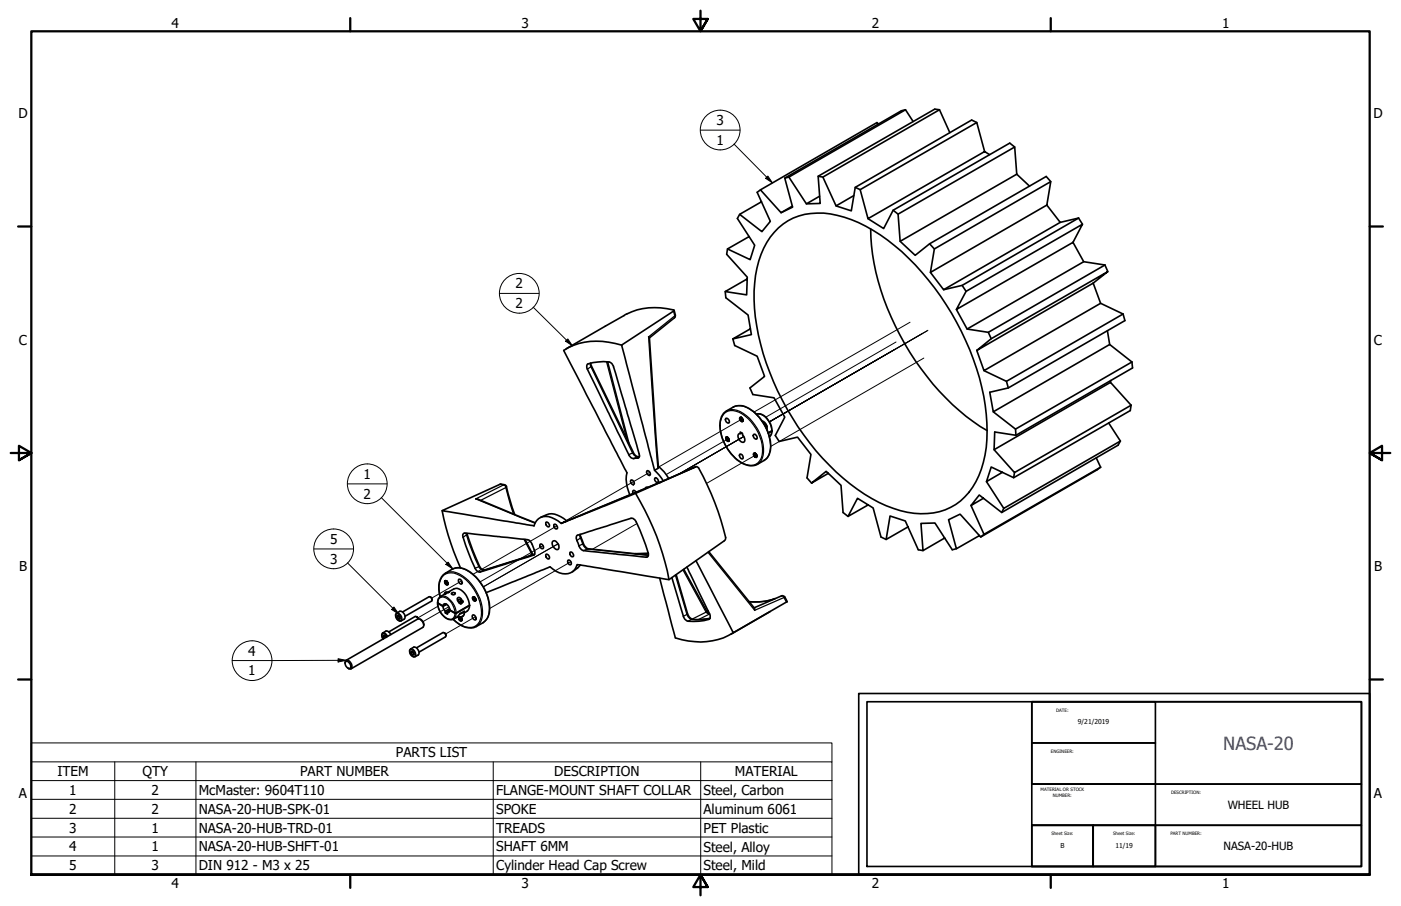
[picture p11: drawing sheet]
<svg xmlns="http://www.w3.org/2000/svg" width="432mm" height="279mm" viewBox="0 0 432 279" stroke-linecap="round" stroke-linejoin="round" font-family="sans-serif">
<!-- layer: Tweak Trail (ANSI) -->
<g fill="none" stroke="#000" stroke-width=".31">
<path d="M280.5 99.4l-48.1 27.7M276.2 105.5l-40.2 23.2M284.7 110.4l-47.1 27.3M285.8 102l-48.7 28.1 38.6-22.3M286 101.9l-48.9 28.2M224.6 135.3l-19.3 11.1M228.9 129.2l-25.8 14.8M229.2 134.6l-20.1 11.7M196 151.8l-.7 .3M200.3 145.7l-25.8 14.8M233.2 140.2l-15.5 8.9M142.3 179.1l-9.3 5.4"/>
<path d="M167.4 168.3l-19.4 11.2M171.6 162.2l-25.8 14.9M176 173.2l-25.1 14.4M196.3 161.5l-13.7 7.9M135 186.9l-6.2 3.7M138.3 187.1l-7.9 4.6M146.6 190.2l-9.2 5.3M149 181l23-13.3z"/>
</g>
<!-- layer: Visible (ANSI) -->
<g fill="none" stroke="#000" stroke-width=".51">
<path d="M270.7 38.2l-.4-.4-35.9 20.7 6.3 7.1 3.5-2M279.1 33.8l-1.3 .4-35.9 20.7 2.4 9-3.6 1.7M281.4 37.5l-2.3-3.7-36 20.8 5.4 8.3 4.1-2.4M289.6 33.8l-1.5-.1-35.9 20.7 .6 8.3-4.3 .2M301.1 37.8l-1.6-.8-35.9 20.8-1.2 7.2-4.7-1.5M234.4 58.5l-1 .8 4 9-2.6 3.1-6.8-5.3 6.7-3.9M243.1 54.6l-1.2 .3M252.2 54.4l1.4 .2M263.6 57.8l1.5 .7M292.7 40.9l-3.1-7.1-36 20.8 4.1 8.9 5.4-3.2M303.5 46.7l-2.4-8.9-36 20.7 2.4 8.9 36-20.7 1.5 1M312.7 45.3l-1.5-1.2-35.9 20.7-2.9 5.7-4.9-3.1"/>
<path d="M313.4 53.7l-.7-8.4-35.9 20.7 .6 8.4 36-20.7 3.9 3.7M323.8 56l-1.3-1.6-36 20.8-4.4 3.5-4.7-4.3M224.2 76.8l-.2 1.6 6.3 7.1-.2 5.4-6.6-1 6.8-3.9M228 66.1l-.7 1.3 5.3 8.2-1.4 4.5-7-3.3 6.7-3.8M239.9 70.3a19.1 19.1 0 0 1 18.2-3.9 48.4 48.4 0 0 1 21.9 13.2 83.5 83.5 0 0 1 23.7 45.4 41.1 41.1 0 0 1-2 21.7 18.2 18.2 0 0 1-20 11.6 42 42 0 0 1-21.9-10.9 82.8 82.8 0 0 1-27-49.7 36.5 36.5 0 0 1 3.5-23l1.1-1.6zM268.4 70.6a76.7 76.7 0 0 0 17.3 45.5 65.5 65.5 0 0 0 18.5 16.7M275.3 64.8l1.5 1.2M286.5 75.2l1.5 1.6M322.6 63.2l-35.8 20.8 1.2-7.2 35.8-20.8-1.2 7.2 4.2 5.4 5.6-1.4M326.8 68.6l-36 20.7-4-5.3M330.7 74.7l2.9-5.5-35.8 20.7-3 5.5 35.9-20.7 3.3 6M332.4 67.2l-35.9 20.8-5.7 1.3"/>
<path d="M332.4 67.2l1.2 2M207.8 95.7l.3 1.8-.2 .5-7.7 6.2M223.5 89.9l.2 1.9 6.9 5.4 1 6-5.7 1.3 5.4-3.1M296.5 88l1.3 1.9M336.9 87.3l4.5-3.5-35.9 20.7-4.4 3.6 35.8-20.8 2.3 6.2M340.6 81.7l-6.6-1-35.9 20.8-3.3-6.1M340.6 81.7l-36 20.8-6.5-1M340.6 81.7l.8 2.1M346.1 96.8l-6.9-3.3-35.9 20.8-2.2-6.2M346.1 96.8l-35.9 20.8-6.9-3.3M346.1 96.8l.6 2.1-35.9 20.7-5.7 1.4 1 6 35.9-20.8 6.9 5.4M181.1 112.3a11.4 11.4 0 0 1 7.2-.4l.7 .9 8 27.2a.82 .82 0 0 1-.5 1.3h-.6a1.57 1.57 0 0 1-2.1-1.1l-12.9-26.6-.1-.8z"/>
<path d="M182.1 112l.2 .9 12.9 26.6a1.54 1.54 0 0 0 1.8 1.2M187.3 111.6l6.5 25.1M191.6 106.4a20.7 20.7 0 0 0-17.9 1.7l19.5 37.7a11.4 11.4 0 0 0 .9 6.9M199.9 103.9l.3 .2M200.2 104.1l2.7 40-.1 .4-1.1 .5-10.1-38.6 16.2-10.7a19.6 19.6 0 0 0-15.5 1.6l-17.8 10.3M225.9 104.5l.5 2.1 7 3.3 2.2 6.2-4.5 3.5 .9 2.1 6.6 1 3.3 6-2.9 5.6 1.2 1.8 5.6-1.3 4.1 5.3-1.2 7.3 1.4 1.6M304.6 102.5l.9 2M310.2 117.6l.6 2M341.3 102l.7 4.2M342.3 117.3v.6M348.9 111.6l-35.9 20.7-6.9-5.3M348.9 111.6l.2 1.9-36 20.7-6.5-1-.2 5.5 35.9-20.8 6.3 7.1"/>
<path d="M223 127.4l.9-.7a6 6 0 0 1 3.7-1.6 8.8 8.8 0 0 1 7 4.3 12.2 12.2 0 0 1 2.4 10.9l-.3 .5a6.5 6.5 0 0 1-3.3 2.4 6.6 6.6 0 0 1-7.4-2.5 12.6 12.6 0 0 1-3.6-12.2zM223.6 129.1a.8 .8 0 0 1 1 .4 .8 .8 0 0 1-.2 1l-.2-.1a1.09 1.09 0 0 1-.6-1.3zM223.8 134.8a.75 .75 0 0 1 .8 .5 .75 .75 0 0 1-.2 .8l-.6-.5zM223.8 135.2l.5 .8M223.8 134.8l.4 .1M224 135.2l.3 .6M224.2 135.1l.3 .6M224.2 134.9l.1 .5 .4 .4a.62 .62 0 0 1-.6-.3 .62 .62 0 0 1 0-.7 .82 .82 0 0 0 .6 1.1M224.2 134.9l.1 .5 .4 .4M224.3 134.9a.58 .58 0 0 0-.5 .6 .58 .58 0 0 0 .6 .5h.2M224.3 134.9l.4 .7M224.4 135l.3 .6z"/>
<path d="M224.6 136h.1M224.6 136v.1M228 128.8a.79 .79 0 0 1 .8 .3 .79 .79 0 0 1 0 .9l-.7-.5zM228 129a1 1 0 0 0 .9 1M228.3 129.2l.3 .5M228.4 129l.4 .6M228.5 128.7v.6l.5 .4M228.5 133.5l-.3 .2v-.5l.7 .5v.4l.3 .4a1.38 1.38 0 0 1 0 1.9 1.72 1.72 0 0 1-1.4-2.7h.4M228.5 128.8h-.4l-.1 .4M228.6 129l.3 .5M228.6 128.8l.4 .7M228.6 128.8l.4 .9"/>
<path d="M228.7 129.8a.7 .7 0 0 1-.3-1.1 .68 .68 0 0 0 .5 1.1M228.9 129.1v.1M229 129.7l-.3 .1 .3-.1M232.2 134a.8 .8 0 0 1 1 .4 .8 .8 0 0 1-.2 1l-.3-.1a1.09 1.09 0 0 1-.5-1.3zM232.4 139.8a.83 .83 0 0 0 .3 1.1M232.5 139.7l.6 .4 .2 .6-.2 .4-.8-.7zM232.6 139.8l-.1 .7M232.7 139.8a.73 .73 0 0 0 .6 1M232.8 139.8l.5 .9M232.8 139.8l-.3 .2M232.9 139.8l.4 1-.4 .1-.4-.4v-.5l-.1 .5 .3 .4M233 140l.3 .5"/>
<path d="M233.2 127.8a3.4 3.4 0 0 1 3.7 2l.8 1.5 .2 1.5-1.1 .7M234.8 129.8a2.01 2.01 0 0 1 1.4 1.3M235.5 130.7a.67 .67 0 0 1 .5 1M235.8 130.9l.6 .5-.2 .6M236.4 131.5v1M237.9 132.8l-1.1 .8M237.9 132.9l-.2 1-.5 .8M313 132.3l.1 1.9M341.7 130.4l3.6 5.6M345.3 136l-35.9 20.8-5.4-8.3M345.3 136l-.7 1.3-35.9 20.8-6.9-5.4-2.5 3.2 3.8-2.2M348.6 125l-35.9 20.7-6.3-7"/>
<path d="M348.6 125l-.2 1.6-36 20.7-6.9-3.3-1.5 4.5 4.9-2.8M136.3 157.5l1.8 7.5 1.7 5.1 2.1 5M146.6 153.9h.7l17.7 7.3M155.4 149.5l-1.3-.1-17.8 8.1 28.3 4.7a4 4 0 0 1 6.4-2.1l2 1.3M155.5 149.5l.5 .3 2.6 8.8M166.7 159.5a5.6 5.6 0 0 1 7 .4l1 .8M194.5 148l.5 .1a.82 .82 0 0 1 .2 1.4l-.5-.3a.81 .81 0 0 1-.2-1.2zM195.9 152.1a80.2 80.2 0 0 1 10.3 26.7M196 151.8a.68 .68 0 0 0-.9-.5v.9M199.5 145.2l.5 .1a.82 .82 0 0 1 .2 1.3l-.6-.2a.81 .81 0 0 1-.1-1.2zM199.7 150.3a.58 .58 0 0 0-.9 .4M201.7 145l1.5 1.6 1.3 1.7"/>
<path d="M201.8 147.5a.8 .8 0 0 1 1 .3 .8 .8 0 0 1-.2 1l-.7-.6zM202.9 143.8a12.9 12.9 0 0 1 3.2 3.8M213.5 144.3h.1M214.4 144l-18.5 8.1-22.9 9.3 40.6-17.1M214.4 144l.7 .1a78.3 78.3 0 0 1 8.5 22l-.3 .7-17.1 12-28.3-4.7a4 4 0 0 1-6.5 2.1l-1.9-1.4-19.6 8M214.4 144l-.8 .3M228 140.1a.82 .82 0 0 1 .9 .4 .82 .82 0 0 1-.2 1l-.5-.3zM232.5 140.2l.4 .6M232.7 140.1l.3 .6M232.9 140l.3 .6M233 140l.2 .4zM255.3 146l-5.2 3 4.5-3.6 4.6 4.3 .6 8.4 1.6 1.2"/>
<path d="M267.6 155.7l-6.2 3.6 2.9-5.6 4.8 3 2.4 8.9 1.6 .8M309.4 156.8l-.7 1.3M312.7 145.7l-.3 1.6M337.9 141.2l1.3 2.9M339.2 144.1l-35.9 20.7-4-8.9M339.2 144.1l-36.9 21.5-6.4-7-3.5 1.7 2.4 8.9 7.1-4M137.1 179.2a.69 .69 0 0 1 .8 .3 .69 .69 0 0 1-.2 .9l-.2-.1a.68 .68 0 0 1-.1-1.2h.1l-.2 .2M137.2 179.1l-.1 .6v-.5M137.2 179.6l.5 .7M137.3 179.3l-.1 .2a.53 .53 0 0 0 .2 .6 .53 .53 0 0 0 .7-.1M137.4 179.5l.3 .6M137.4 179.2l-.1 .1"/>
<path d="M137.5 179.1a.72 .72 0 0 0 .6 1 .68 .68 0 0 1-.6-1zM137.5 179.1h.1M137.6 179.1l-.5 .1M137.6 179.4l.3 .6M137.6 179.1l.1 .6 .4 .4M137.8 179.3l.2 .5M137.8 179.3l.3 .6M141.4 178.6a.95 .95 0 0 1 .9 .6 .95 .95 0 0 1-.1 .9l-.5-.2a.98 .98 0 0 1-.3-1.3zM142.8 164.6l.3-.2 1.7 .1 17.8 1.9a2.08 2.08 0 0 1 1.4 1.5l.7 1.6a1.2 1.2 0 0 1-.2 1.7l-16.5 5.2a1.67 1.67 0 0 1-1.6-1.1l-2.9-7.2-.9-2.9zM143.9 164.5a49.7 49.7 0 0 0 4.5 11l.8 .4 15.6-5M161.9 166.4l2.3 4.7M166.4 167.9a.78 .78 0 0 1 1 .3 .78 .78 0 0 1-.2 1 1 1 0 0 1-.8-1.3z"/>
<path d="M168.4 170.9l.6 .2a.9 .9 0 0 1 .2 1.2 .93 .93 0 0 1-.8-.4 .93 .93 0 0 1 0-1zM168.4 161l.6 .2a.72 .72 0 0 1 0 1.3l-.7-.7-.1-.6zM170.3 167a1.22 1.22 0 0 1 1.8 1 .92 .92 0 0 1-.5 1.5l-1-.8a1.57 1.57 0 0 1-.3-1.7zM170.7 161.8l.2-.1a1.03 1.03 0 0 1 .8 1.4h-.5l-.3-.3zM175 172.8a.78 .78 0 0 1 .9 .4 .78 .78 0 0 1-.1 1 1 1 0 0 1-.8-1.4zM175.6 170.4l.2-.2a1.03 1.03 0 0 1 .9 1.4h-.6l-.2-.2zM177.7 165.2l16.8-5.4a1.83 1.83 0 0 1 1.6 1.2l2 4.7 1.7 4.8a.86 .86 0 0 1-.7 1.3l-19.2-2a2.08 2.08 0 0 1-1.5-1.5l-.8-2.2zM178.8 164.8a9.6 9.6 0 0 0 1.9 4.2l.6 .2 18.5 2M178.9 174.2l-2.5 2.1M199.8 170.6l-4.1 .2M203.3 178.3l4.9 18.4a21 21 0 0 0 17.8-1.6M208.4 177.2l3.5 12a2.74 2.74 0 0 0 1.5 1.8h2.8l2.6-.3"/>
<path d="M210.8 175.6l6.9 12.7 .9 1.1M211.7 174.9l7 14.4a1.18 1.18 0 0 1-.3 1.7 15.3 15.3 0 0 1-6.8 .5l-.9-1.2-3.6-12.2M214.5 172.9l11.5 22.2 16.6-9.5-.7-1.5M218.4 170.1l14.1 17.5 .1 .6M279.8 162.5l-6.7 3.9 1.2-7.3 4.7 1.6 4 8.8 1.5 .3M291.1 165.9l-6.6 3.9-.7-8.4 4.4-.1 5.3 8.2 1.3-.3M303.3 164.8l-1 .8M118.6 196.2l.4 .3-.4-.7-.5 .1v.6l.3 .3M118.6 196.2l-.5 .3M118.6 195.9v.3M120.5 195.7l-.3-.4a1.2 1.2 0 0 0-1.3-.7l-.9 .6a1.39 1.39 0 0 0 .1 1.9M122.4 189.8l.5-.1 .4 .6v.6h-.4l-.5-.5z"/>
<path d="M122.9 190.1l.4 .5M122.9 190.1l-.5 .3M122.9 189.8v.3M123.3 190.7l-.4 .2M124.1 188.7l8.2-4.7 .4 .1 .4 .6-.1 .7-8.2 4.7M128.3 190.2l.5 .7a.83 .83 0 0 0-.8-.8l-8.2 4.8M128.4 199.8l8.1-4.7 .7 .3 .3 .6-.2 .4-8.1 4.7M129.5 190.9l.9 .8 .2 1.1M132.7 184.1l.5 .9M134.9 186a5.3 5.3 0 0 0 4.1 5.1l1.8-.7 1-1.2M134.9 185.9l1.6 1.1M135.6 184.1a7.2 7.2 0 0 1 1.1-6.9 8.3 8.3 0 0 1 4.3-2.1 9.6 9.6 0 0 1 7.5 5.1 11.8 11.8 0 0 1 1.9 10l-.3 .6a7.5 7.5 0 0 1-3.4 2.4 5.6 5.6 0 0 1-6.2-1.4l-.9-.8"/>
<path d="M136.5 187l.7 1.5M136.9 195.1l.6 .9M137.1 183.2l-.1 .1M137.4 182.7l-.4 .4M137.5 186.3l-1 .6M137.7 186.4l-1.2 .6M138.1 182.6l.5-.1-1.1 .5a2.94 2.94 0 0 0-2.6 2.9l1.6 1M138.2 182.7l-.7-.1-.2 .5M138.2 182.6a3.3 3.3 0 0 1 5.5 1l.7 1.6 .3 1.4-4.1 2.4-2-.9-.5-1.3a.97 .97 0 0 0-1.5-.3l-.1 .4M138.6 187.7l-1.4 .8v.5M138.6 188.2a.59 .59 0 0 1-.7 .7M138.7 188.2l-1.5 .8 .7 .4v-.5l.7-.4"/>
<path d="M138.7 188.2h-.1M139.1 182.9a.63 .63 0 0 1 .7-.2 .63 .63 0 0 1 .5 .5 .65 .65 0 0 1-.7 .2 .65 .65 0 0 1-.5-.5zM141.2 185l.6-.2 .4 .3-.5 .4-.5-.2zM141.3 184.9l-.3 .2M141.4 190.3v.6l.5 .5M141.4 190.3l.2 .9 .3 .2M141.4 190.4a.9 .9 0 0 0 .8 1.1M141.6 185.7h-.2h.6M141.6 190.6l.3 .6M141.7 190.9l-.1-.6 .1 .6 .3 .4M141.7 190.3l.2 .6 .5 .3-.5-.3-.1-.6M141.8 190.5l.3 .6"/>
<path d="M141.9 191.4h.4M141.9 190.3l.5 .8-.4 .2M142 190.3l.4 .6-.1 .5-.6-.5 .3 .4M142 190.4l.3 .6M142 184.9l.3 .3-.1 .4M142 185.9l-.4 .1M142 186.1l-.1 .1M142.1 190.4l.3 .4M142.2 185.6l-.6 .1M142.2 190.5l.1 .2M142.2 185.4l-.1 .1M142.3 185.1l.1 .3-.2 .2"/>
<path d="M142.4 185.2l-.4-.7a.58 .58 0 0 0-.6-.3 .58 .58 0 0 0-.5 .5 1.54 1.54 0 0 0 1.3 1.4l.2-.7-.2 .3h-.6M142.4 185.9l-.5 .2 .5-.2M142.4 185.5l-.2 .4h-.6M142.4 185.5l-.2 .3-.7 .1M143.1 188.5v1a1.56 1.56 0 0 1-2.1 .7l.7 .1 .9-.2M143.1 188.5l-.5 .5-.8 .2M143.1 188.5l-1.3 .7M144.6 186.7l.1 .1M144.7 186.8v.6a2.31 2.31 0 0 1-1.6 1.6M144.7 186.8l-4.1 2.4-2-1M145.7 189.7a.95 .95 0 0 1 .9 .5 .95 .95 0 0 1-.1 1l-.3-.1a1.05 1.05 0 0 1-.5-1.4zM145.7 184.1a.69 .69 0 0 1 .9 .4 .69 .69 0 0 1-.4 .9l-.2-.2a.76 .76 0 0 1-.3-1.1z"/>
<path d="M145.7 184.4l.2 .6 .5 .3M145.9 184.5l.4 .5M146.1 184.1l.2 .7 .3 .2-.6-.9a.61 .61 0 0 0-.1 .8 .61 .61 0 0 0 .7 .3l.1-.2a.56 .56 0 0 1-.7-.2 .56 .56 0 0 1 0-.7 .75 .75 0 0 0 .6 1.1M146.1 184.4l.3 .6M146.2 184.1l.5 .8M146.3 184.3l.3 .5M146.3 184.2l.4 .6M218.2 188.4l-.3 .2M237.4 188.6l-12.1 7M238.9 184.6a19.1 19.1 0 0 1-8.1 .9M240.8 183.8h.6l.4 .3M240.9 183.8l-8.5 3.7"/>
<path d="M106.4 204.5a.72 .72 0 0 1 .2-.7 .72 .72 0 0 1 .7-.2l.4 .3a1.7 1.7 0 0 1 .4 2.4l-.8-.2M106.6 204a1.46 1.46 0 0 1 1.3 2.1 1.43 1.43 0 0 1-1.3-2.1zM106.7 203.6l22.1-12.7a1.81 1.81 0 0 1 1.5 2.6l-22.1 12.7M126.3 200.4l1.2-.8a1.68 1.68 0 0 1 1.4 2.4l-.9 .5a1.56 1.56 0 0 1-1.7-2.1zM126.7 200.9l.4-.1 .5 .6v.5l-.5 .1-.4-.6zM127.1 201.2l.5 .5M127.1 201.2l-.4 .2M127.2 200.9l-.1 .3M127.6 201.7l-.5 .3"/>
<circle cx="123.4" cy="190" r="1.47"/>
</g>
<!-- layer: Visible Narrow (ANSI) -->
<g fill="none" stroke="#000" stroke-width=".38">
<path d="M207.6 95.9l.4 1.5 .2-.2M207.9 98l.1-.6-8.1 6.5 2.9 40.6M181.9 112l.2 1.1-1.1 .8M182.3 112.9l-.2 .2 12.8 26.6-1.1 .5M186.9 111.6l6.3 23.8M195.2 139.5l-.3 .2a1.82 1.82 0 0 0 1.7 1.1M223 127.8a3.8 3.8 0 0 1 4.8-.7 13.8 13.8 0 0 1 7.1 13.3 3.8 3.8 0 0 1-6.2 2.3 14 14 0 0 1-6.7-12.5zM223.9 126.7a5.5 5.5 0 0 1 6.2 1.5 13.3 13.3 0 0 1 4.8 13.1l-.8 1.4-.7 .5M226 125.5a5.6 5.6 0 0 1 6.2 1.5 14.9 14.9 0 0 1 5.3 11.2 5 5 0 0 1-2 3.8M233.2 127.8a4 4 0 0 1 4.1 2.8l.6 2.2M237.9 133l-.2 1-.5 .7M148.1 154.3l7.8-3.9-.5-.8-.2-.1-8.6 4.4 18.3 7.5"/>
<path d="M154.1 149.4l1.3 .1M156.1 150.1l-.2 .3 2.3 8.1M196.9 141.1l-.4 .2M197 140.8l-1.7 .6M213.6 144.3l-39.5 16.6M214.4 144l-.8 .3M137.3 176.8a4.7 4.7 0 0 1 5.2 .7 14.3 14.3 0 0 1 6.1 12.9 3.9 3.9 0 0 1-1.9 2.8M139.4 175.5a5.4 5.4 0 0 1 6.1 1.5 13.2 13.2 0 0 1 4.9 13.1l-.9 1.4-.6 .5M142.7 165.7l1.1-.8 1.7 5 2.1 4.9-1.2 .5M143.7 164.5l.1 .4 .2-.2M147.8 174.6h-.1a1.42 1.42 0 0 0 1.5 1.3l-1.2 .5M161.5 166.3l2.4 4.6 .2-.1"/>
<path d="M164 171.2l-.1-.3-.8 .5M164.5 171.1v.1M164.8 170.9l-15.6 4.9M177.8 166.7l1.1-.8 .7 1.9-1.2 .5M178.7 164.8l.2 1.1 .2-.2M179.8 167.5l-.2 .3a2.37 2.37 0 0 0 1.4 1.5l-1.1 .5M181.3 169.2l-.3 .1 18.8 2M199.7 171.6l-.6 .2M199.8 170.7l-3.8 .1M208.2 177.4l3.5 12.1-1.1 .6M210.5 175.8l7.1 13-4.3 2.1M218.2 170.3l14.4 17.9 9-3.9-.3-.5h-.4"/>
<path d="M118 195.2a1.21 1.21 0 0 1 1.5 1.1M119.3 196.4l-.2-.4a.82 .82 0 0 0-1.3-.4l-.1 .7 .4 .7M122 189.5l.2-.2a1.4 1.4 0 0 1 1.2 2.1 1.43 1.43 0 0 1-1.4-1.9zM122.2 189.1a1.55 1.55 0 0 1 1.4 2.4M134.9 186.1a5.3 5.3 0 0 0 3.8 4.9 1.62 1.62 0 0 0 1.6-1.8M134.9 185.9a1.74 1.74 0 0 1 1.3-1.8 1.74 1.74 0 0 1 2 .8 6.3 6.3 0 0 1 2.1 4.1M135.7 184a6.6 6.6 0 0 1 1.1-6.6 4.8 4.8 0 0 1 5.9 .7 14.3 14.3 0 0 1 5.6 12 3.8 3.8 0 0 1-5.8 2.9l-2.8-2.1M135.8 184a2.84 2.84 0 0 1 3.3 1.4l.5 .6a5.5 5.5 0 0 1 1 3M140.6 189.2l-.3 1-.5 .7M211.9 189.2l-.2 .3a2.12 2.12 0 0 0 1.7 1.5M217.7 188.3l-.1 .5 1 .6-3.3 1.7M218.2 188.5l-.3 .2"/>
<path d="M218.6 190.9l-.2 .1M218.8 190.7l-2.7 .4-2.9-.1-1.1 .6M238.9 184.6a18 18 0 0 1-8 1M241.9 184.1l-.3 .2 .8 1.4M126.5 200.3a1.4 1.4 0 0 1 1.3 2.1 1.4 1.4 0 0 1-1.3-2.1zM126.6 200.2a1.6 1.6 0 0 1 1.4 2.3"/>
</g>
<circle cx="213.6" cy="144.3" r=".19" fill="#000"/>
<!-- layer: Visible (ANSI) -->
<g fill="#000">
<circle cx="223.8" cy="134.8" r=".25"/>
<circle cx="203.3" cy="148.8" r=".25"/>
<circle cx="174.1" cy="160.9" r=".25"/>
<circle cx="137" cy="183.1" r=".25"/>
<circle cx="137" cy="183.3" r=".25"/>
<circle cx="137.4" cy="182.7" r=".25"/>
<circle cx="142.4" cy="185.7" r=".25"/>
<circle cx="142.4" cy="185.5" r=".25"/>
<circle cx="142.4" cy="185.4" r=".25"/>
</g>
<!-- layer: Symbol (ANSI) -->
<g fill="none" stroke="#000" stroke-width=".31">
<path d="M215.9 40.1h12.2M226.3 44.4l11.8 12M236.7 54.3l1.4 2.1-2.1-1.4zM153.9 90.5h12.2M164.3 94.7l12.1 11.9M175 104.5l1.4 2.1-2.1-1.4zM107.1 149.2h12.2M117.5 153.5l22.1 22M96.8 169.3h12.2M107.1 173.6l15.8 15.8M138.1 173.4l1.5 2.1-2.2-1.4zM121.4 187.2l1.5 2.2-2.2-1.4z"/>
<path d="M104.2 203.1l2.5 .5-2.5 .6zM106.7 203.6l-35.1 .1M9.7 234.9v-5.8h246.7v5.8M9.7 234.9h246.7v5.8M9.7 234.9v34.8h246.7v-29M35.4 234.9v34.8M60.4 234.9v34.8M152 234.9v34.8M216 234.9v34.8M9.7 240.7h246.7M9.7 246.5h246.7M9.7 252.3h246.7"/>
<path d="M9.7 258.1h246.7M9.7 264h246.7"/>
<circle cx="222" cy="40.1" r="6.1"/>
<circle cx="160.1" cy="90.5" r="6.1"/>
<circle cx="113.2" cy="149.2" r="6.1"/>
<circle cx="102.8" cy="169.3" r="6.1"/>
<circle cx="77.7" cy="203.7" r="6.1"/>
</g>
<!-- layer: Border (ANSI) -->
<g fill="none" stroke="#000" stroke-width=".7">
<path d="M107.9 5.6v4.1M215.9 3.3v6.4l-2.2-3.9h4.4l-2.2 3.9 2.2-3.9M323.8 5.6v4.1M5.6 69.8h4.1M422.1 69.8h4.1M3.3 139.7h6.4l-3.9-2.2v4.4l3.9-2.2-3.9 2.2M428.5 139.7h-6.4l3.9-2.2v4.4l-3.9-2.2 3.9 2.2M5.6 209.5h4.1M422.1 209.5h4.1M9.7 269.7v-260h412.4v260h-412.4h412.4M107.9 269.7v4.1M218.1 273.6l-2.2-3.9 2.2 3.9h-4.4l2.2-3.9v6.4"/>
<path d="M323.8 269.7v4.1"/>
</g>
<!-- layer: Title (ANSI) -->
<path d="M264.7 213.9h157.4v55.8h-157.4zM267.2 216.4h152.4v50.8h-152.4zM318 216.4h38.1v12.7h-38.1zM318 216.4h101.6v25.4h-101.6zM318 229.1h38.1v12.7h-38.1zM318 254.5v12.7h18.9v-12.7h19.2v12.7h-19.2v-12.7zM318 241.8h101.6v12.7h-101.6zM318 254.5h101.6v12.7h-101.6zM336.9 254.5v12.7M356.1 241.8v25.4" fill="none" stroke="#000" stroke-width=".51"/>
<!-- layer: Symbol (ANSI) -->
<g fill="#000">
<path d="M236.7 54.3l1.4 2.1-2.1-1.4z" fill-rule="evenodd"/>
<path d="M175 104.5l1.4 2.1-2.1-1.4z" fill-rule="evenodd"/>
<path d="M138.1 173.4l1.5 2.1-2.2-1.4z" fill-rule="evenodd"/>
<path d="M121.4 187.2l1.5 2.2-2.2-1.4z" fill-rule="evenodd"/>
<path d="M104.2 203.1l2.5 .5-2.5 .6z" fill-rule="evenodd"/>
</g>
<text font-size="5.6" fill="#00f" x="377" y="231.1">NASA-20</text>
<g font-size="4.2">
<text x="52.8" y="8.6">4</text>
<text x="160.8" y="8.6">3</text>
<text x="268.7" y="8.6">2</text>
<text x="376.7" y="8.6">1</text>
<text x="5.7" y="36.4">D</text>
<text x="220.9" y="38.6">3</text>
<text x="423.3" y="36.4">D</text>
<text x="220.9" y="44.7">1</text>
<text x="158.9" y="89">2</text>
<text x="158.9" y="95.1">2</text>
<text x="5.8" y="106.3">C</text>
<text x="423.4" y="106.3">C</text>
<text x="112.1" y="147.7">1</text>
<text x="112.1" y="153.8">2</text>
<text x="101.7" y="167.8">5</text>
<text x="101.7" y="173.9">3</text>
<text x="5.9" y="176.1">B</text>
<text x="423.5" y="176.1">B</text>
<text x="76.5" y="202.2">4</text>
<text x="76.5" y="208.3">1</text>
<text x="122" y="233.6">PARTS LIST</text>
<text x="17.7" y="239.3">ITEM</text>
<text x="43.9" y="239.4">QTY</text>
<text x="92.5" y="239.3">PART NUMBER</text>
<text x="170.8" y="239.4">DESCRIPTION</text>
<text x="226.5" y="239.3">MATERIAL</text>
<text x="5.8" y="246">A</text>
<text x="21.3" y="245.2">1</text>
<text x="46.7" y="245.2">2</text>
<text x="61.3" y="245.2">McMaster: 9604T110</text>
<text x="152.9" y="245.2">FLANGE-MOUNT SHAFT COLLAR</text>
<text x="216.9" y="245.2">Steel, Carbon</text>
<text x="423.4" y="246">A</text>
<text x="21.3" y="251">2</text>
<text x="46.7" y="251">2</text>
<text x="61.3" y="251">NASA-20-HUB-SPK-01</text>
<text x="152.9" y="251">SPOKE</text>
<text x="216.9" y="251">Aluminum 6061</text>
<text x="21.3" y="256.8">3</text>
<text x="46.7" y="256.8">1</text>
<text x="61.3" y="256.8">NASA-20-HUB-TRD-01</text>
<text x="152.9" y="256.8">TREADS</text>
<text x="216.9" y="256.9">PET Plastic</text>
<text x="21.3" y="262.6">4</text>
<text x="46.7" y="262.6">1</text>
<text x="61.3" y="262.6">NASA-20-HUB-SHFT-01</text>
<text x="152.9" y="262.6">SHAFT 6MM</text>
<text x="216.9" y="262.6">Steel, Alloy</text>
<text x="21.3" y="268.4">5</text>
<text x="46.7" y="268.4">3</text>
<text x="61.3" y="268.4">DIN 912 - M3 x 25</text>
<text x="152.9" y="268.4">Cylinder Head Cap Screw</text>
<text x="216.9" y="268.4">Steel, Mild</text>
<text x="52.8" y="273.8">4</text>
<text x="160.8" y="273.8">3</text>
<text x="268.7" y="273.8">2</text>
<text x="376.7" y="273.8">1</text>
</g>
<g font-size="3.5">
<text x="378.4" y="249.4">WHEEL HUB</text>
<text x="377.1" y="262.1">NASA-20-HUB</text>
</g>
<g font-size="2.1">
<text x="332.2" y="223.4">9/21/2019</text>
<text x="326.8" y="261.6">B</text>
<text x="343.8" y="261.5">11/19</text>
</g>
<g font-size="1.4">
<text x="325.5" y="219.5">DATE:</text>
<text x="323.9" y="232.2">ENGINEER:</text>
<text x="320.7" y="244">MATERIAL OR STOCK</text>
<text x="324.5" y="245.7">NUMBER:</text>
<text x="360.9" y="244.9">DESCRIPTION:</text>
<text x="324" y="257.6">Sheet Size:</text>
<text x="343.1" y="257.6">Sheet Size:</text>
<text x="360.7" y="257.6">PART NUMBER:</text>
</g>
</svg>
